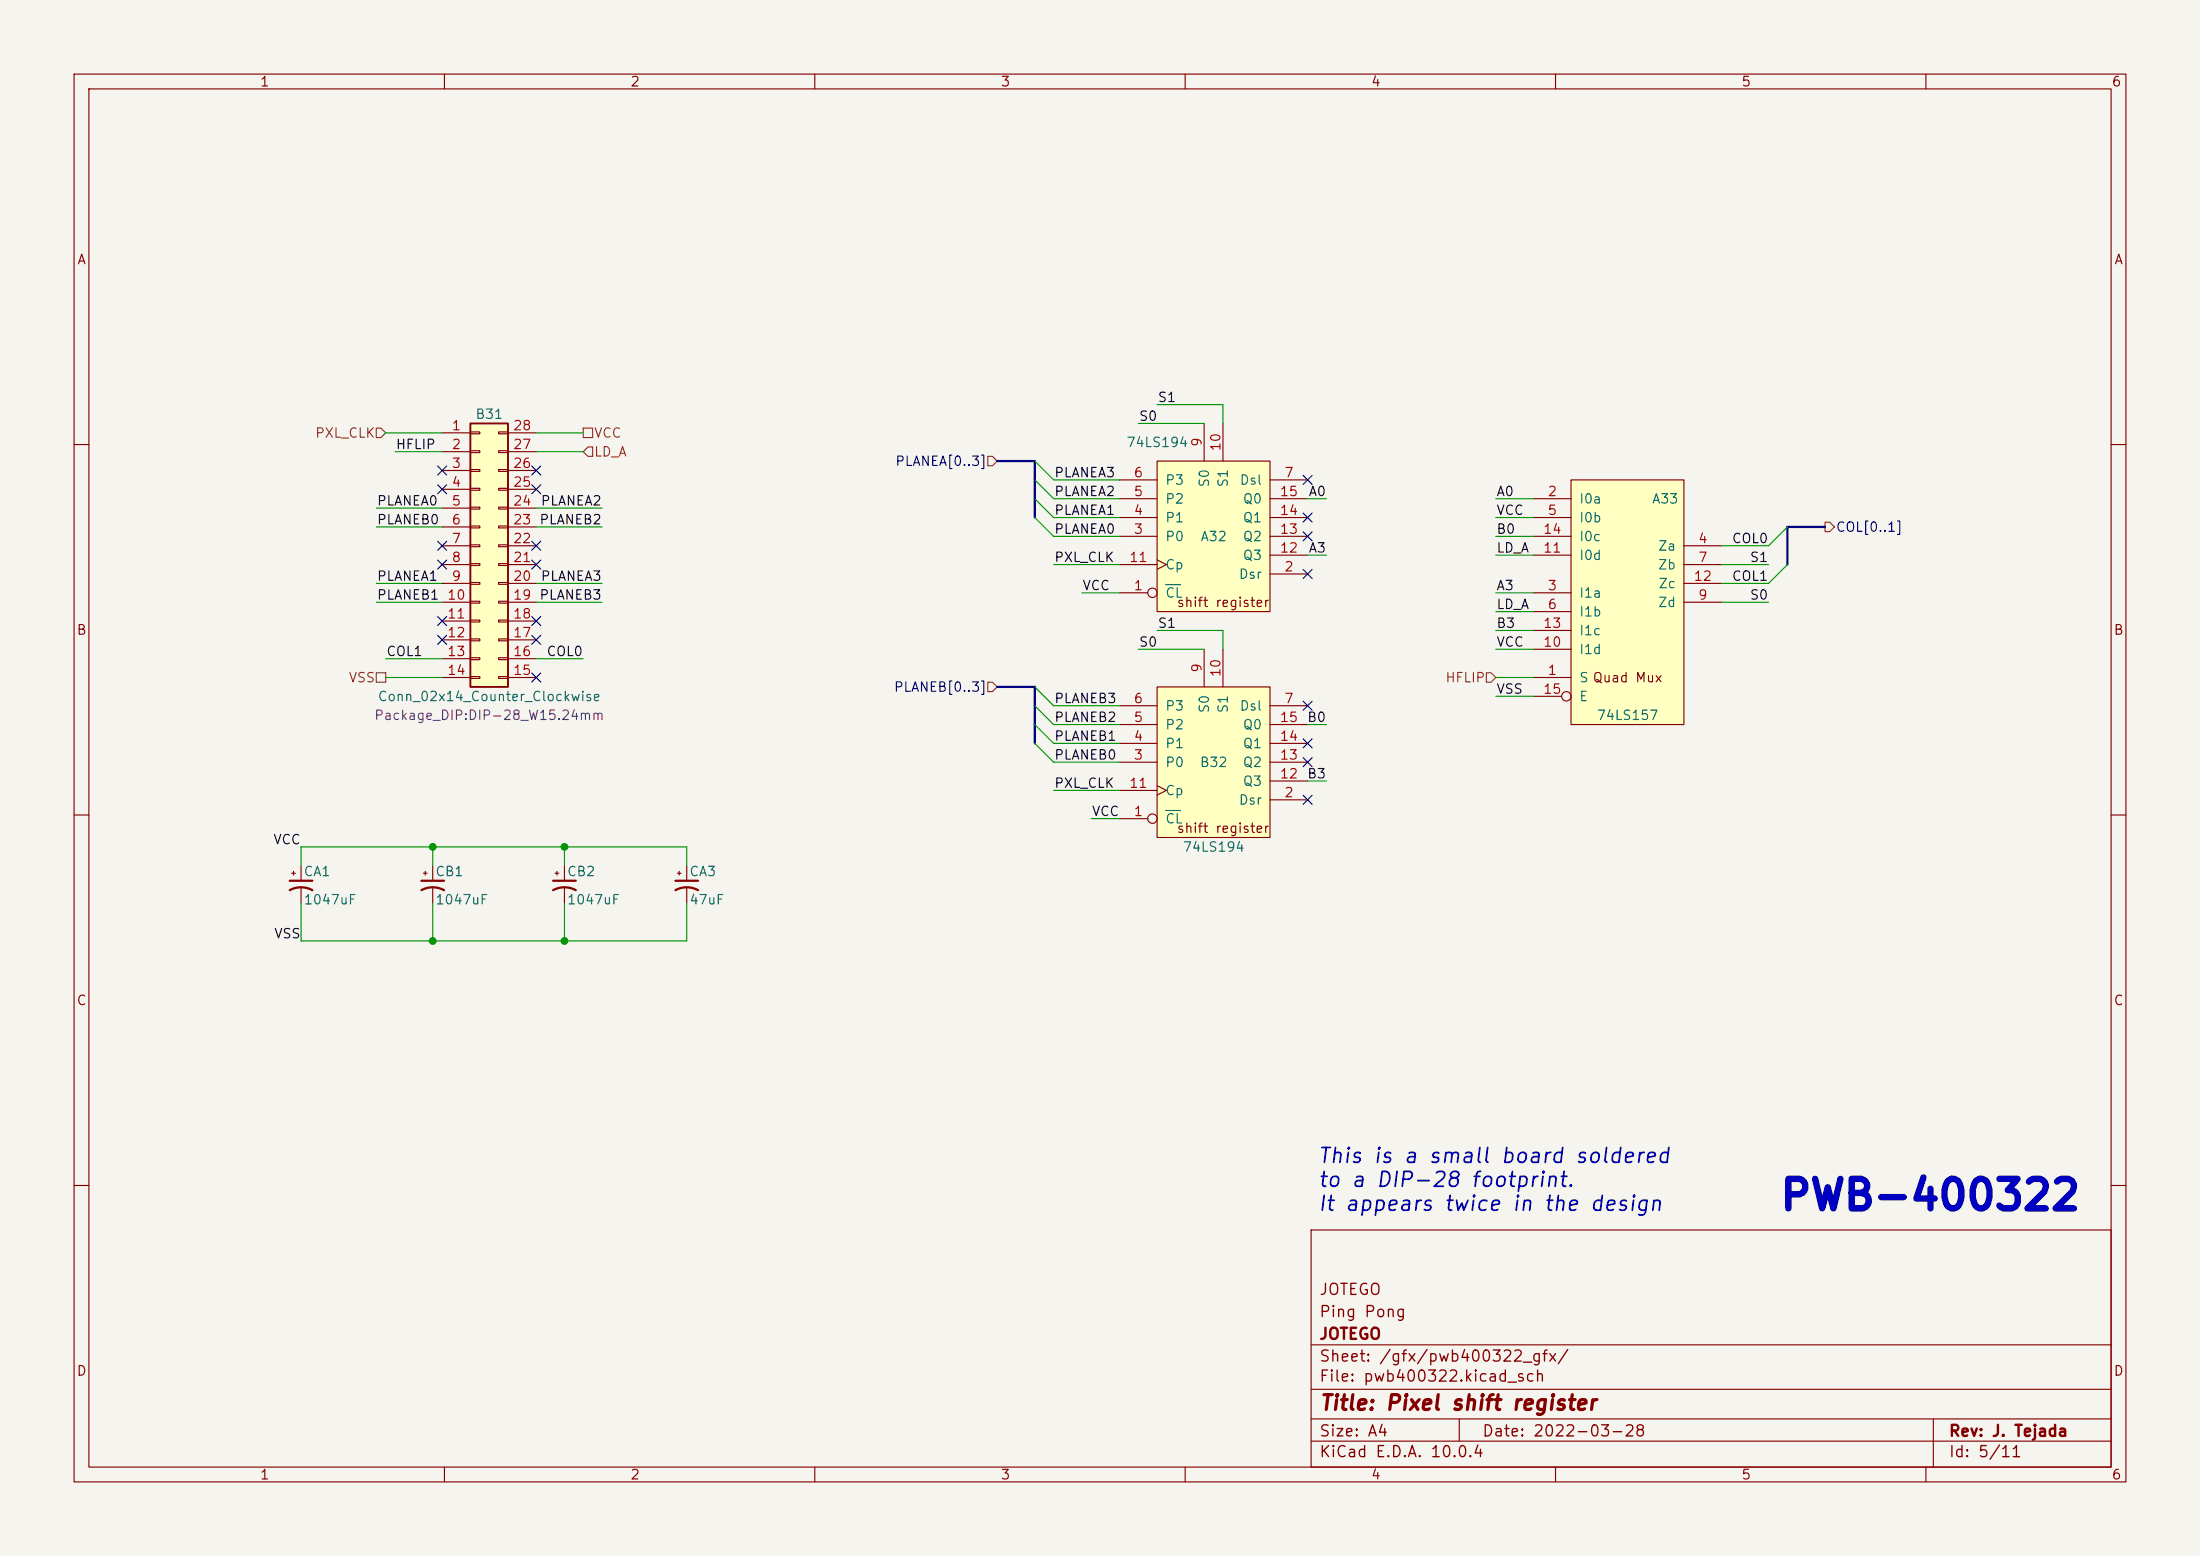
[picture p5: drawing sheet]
<svg xmlns="http://www.w3.org/2000/svg" width="297mm" height="210mm" viewBox="0 0 297 210" stroke-linecap="round" stroke-linejoin="round" font-family="sans-serif">
<path d="M0 0h297v210h-297z" fill="#f5f4ef" stroke="#f5f4ef" stroke-width=".14"/>
<g fill="none" stroke="#840000" stroke-width=".15">
<path d="M10 10h277v190h-277zM12 12h273v186h-273zM60 10v2M110 10v2M160 10v2M210 10v2M260 10v2M10 60h2M285 60h2M10 110h2M39.4 117.9h.5M39.6 117.6v.5"/>
<path d="M40.6 116.8v2.1M40.6 119.9v2M57.1 117.9h.6M57.4 117.6v.5M58.4 116.8v2.1M58.4 119.9v2M91.4 117.9h.5M91.7 117.6v.5M92.7 116.8v2.1M92.7 119.9v2M285 110h2M10 160h2"/>
<path d="M177 166h108v32h-108zM285 160h2M60 198v2M110 198v2M160 198v2M177 194.5h108M177 191.5h108M177 187.5h108M177 181.5h108M197 191.5v3M210 198v2M260 198v2"/>
<path d="M261 191.5v6.5"/>
</g>
<path d="M39.1 118.9h3.1M56.9 118.9h3M91.2 118.9h3M39.1 120.1a3.2 3.2 0 0 1 3.1 0M56.9 120.1a3.2 3.2 0 0 1 3 0M91.2 120.1a3.2 3.2 0 0 1 3 0" fill="none" stroke="#840000" stroke-width=".3"/>
<path d="M63.5 57.2h5.1v35.5h-5.1z" fill="#ffffc2"/>
<path d="M63.5 57.2h5.1v35.5h-5.1z" fill="none" stroke="#840000" stroke-width=".25"/>
<g fill="none" stroke="#840000" stroke-width=".15">
<path d="M59.7 58.4h3.8M63.5 58.3h1.3v.2h-1.3zM67.3 58.3h1.3v.2h-1.3zM68.6 58.4h3.8M59.7 61h3.8M59.7 63.5h3.8M59.7 66h3.8M59.7 68.6h3.8M59.7 71.1h3.8M59.7 73.7h3.8M59.7 76.2h3.8M59.7 78.7h3.8"/>
<path d="M63.5 60.8h1.3v.3h-1.3zM63.5 63.4h1.3v.2h-1.3zM63.5 65.9h1.3v.3h-1.3zM63.5 68.5h1.3v.2h-1.3zM63.5 71h1.3v.2h-1.3zM63.5 73.5h1.3v.3h-1.3zM63.5 76.1h1.3v.2h-1.3zM63.5 78.6h1.3v.3h-1.3zM67.3 60.8h1.3v.3h-1.3zM67.3 63.4h1.3v.2h-1.3zM67.3 65.9h1.3v.3h-1.3zM67.3 68.5h1.3v.2h-1.3z"/>
<path d="M67.3 71h1.3v.2h-1.3zM67.3 73.5h1.3v.3h-1.3zM67.3 76.1h1.3v.2h-1.3zM67.3 78.6h1.3v.3h-1.3zM68.6 61h3.8M68.6 63.5h3.8M68.6 66h3.8M68.6 68.6h3.8M68.6 71.1h3.8M68.6 73.7h3.8M68.6 76.2h3.8M68.6 78.7h3.8"/>
<path d="M59.7 81.3h3.8M59.7 83.8h3.8M59.7 86.4h3.8M59.7 88.9h3.8M59.7 91.4h3.8M63.5 81.2h1.3v.2h-1.3zM63.5 83.7h1.3v.2h-1.3zM63.5 86.2h1.3v.3h-1.3zM63.5 88.8h1.3v.2h-1.3zM63.5 91.3h1.3v.3h-1.3zM67.3 81.2h1.3v.2h-1.3zM67.3 83.7h1.3v.2h-1.3z"/>
<path d="M67.3 86.2h1.3v.3h-1.3zM67.3 88.8h1.3v.2h-1.3zM67.3 91.3h1.3v.3h-1.3zM68.6 81.3h3.8M68.6 83.8h3.8M68.6 86.4h3.8M68.6 88.9h3.8M68.6 91.4h3.8M74.9 117.9h.5M75.2 117.6v.5M76.2 116.8v2.1M76.2 119.9v2"/>
</g>
<path d="M74.7 118.9h3M74.7 120.1a3.2 3.2 0 0 1 3 0" fill="none" stroke="#840000" stroke-width=".3"/>
<path d="M156.2 92.7h15.2v20.3h-15.2z" fill="#ffffc2"/>
<g fill="none" stroke="#840000" stroke-width=".15">
<path d="M151.1 97.8h5.1M151.1 95.3h5.1M156.2 92.7h15.2v20.3h-15.2zM162.6 87.6v5.1M165.1 87.6v5.1M171.4 97.8h5.1M171.4 95.3h5.1M151.1 110.5h3.8M151.1 102.9h5.1M151.1 100.3h5.1M151.1 106.7h5.1M156.2 106l1.3 .7-1.3 .6"/>
<path d="M171.4 108h5.1M171.4 102.9h5.1M171.4 100.3h5.1M171.4 105.4h5.1"/>
<circle cx="155.6" cy="110.5" r=".63"/>
</g>
<path d="M157.4 109.4h2" fill="none" stroke="#006464" stroke-width=".15"/>
<path d="M212.1 64.8h15.2v33h-15.2z" fill="#ffffc2"/>
<g fill="none" stroke="#840000" stroke-width=".15">
<path d="M207 67.3h5.1M207 69.9h5.1M207 74.9h5.1M207 72.4h5.1M212.1 64.8h15.2v33h-15.2zM227.3 73.7h5.1M227.3 76.2h5.1M227.3 78.7h5.1M207 91.4h5.1M207 80h5.1M207 82.6h5.1M207 87.6h5.1"/>
<path d="M207 85.1h5.1M207 94h3.8M227.3 81.3h5.1"/>
<circle cx="211.5" cy="94" r=".63"/>
</g>
<path d="M156.2 62.2h15.2v20.4h-15.2z" fill="#ffffc2"/>
<g fill="none" stroke="#840000" stroke-width=".15">
<path d="M162.6 57.2v5M165.1 57.2v5M151.1 72.4h5.1M151.1 69.9h5.1M151.1 67.3h5.1M151.1 64.8h5.1M151.1 76.2h5.1M156.2 62.2h15.2v20.4h-15.2zM156.2 75.6l1.3 .6-1.3 .6M171.4 77.5h5.1M171.4 72.4h5.1M171.4 69.9h5.1"/>
<path d="M171.4 67.3h5.1M171.4 64.8h5.1M171.4 74.9h5.1M151.1 80h3.8"/>
<circle cx="155.6" cy="80" r=".63"/>
</g>
<path d="M157.4 78.9h2" fill="none" stroke="#006464" stroke-width=".15"/>
<path d="M50.8 57.8h.6l.7 .6-.7 .7h-.6zM78.7 57.8h1.3v1.3h-1.3zM79.4 60.3h.6v1.3h-.6l-.7-.6zM133.3 61.6h.7l.6 .6-.6 .7h-.7zM246.4 70.5h.6l.6 .6-.6 .7h-.6zM50.8 90.8h1.3v1.3h-1.3zM133.3 92.1h.7l.6 .6-.6 .6h-.7zM200.7 90.8h.6l.6 .6-.6 .7h-.6z" fill="none" stroke="#725600" stroke-width=".15"/>
<path d="M134.6 62.2h5.1v7.7M246.4 71.1h-5.1v5.1M134.6 92.7h5.1v7.6" fill="none" stroke="#000084" stroke-width=".3"/>
<g fill="none" stroke="#009600" stroke-width=".15">
<path d="M52.1 58.4h7.6M72.4 58.4h6.3M153.7 57.2h8.9M156.2 54.6h8.9v2.6M50.8 78.7h8.9M50.8 71.1h8.9M50.8 68.6h8.9M53.3 61h6.4M72.4 78.7h8.9M72.4 61h6.3M72.4 71.1h8.9M72.4 68.6h8.9"/>
<path d="M139.7 64.8l2.5 2.5h8.9M139.7 69.9l2.5 2.5h8.9M139.7 67.3l2.5 2.6h8.9M139.7 62.2l2.5 2.6h8.9M142.2 76.2h8.9M176.5 67.3h2.6M176.5 74.9h2.6M201.9 67.3h5.1M201.9 72.4h5.1M201.9 74.9h5.1M201.9 69.9h5.1M232.4 76.2h6.4"/>
<path d="M241.3 76.2l-2.5 2.5h-6.4M241.3 71.1l-2.5 2.6h-6.4M50.8 81.3h8.9M52.1 88.9h7.6M52.1 91.4h7.6M72.4 81.3h8.9M72.4 88.9h6.3M139.7 92.7l2.5 2.6h8.9M139.7 95.3l2.5 2.5h8.9M139.7 97.8l2.5 2.5h8.9M146 80h5.1M153.7 87.6h8.9"/>
<path d="M156.2 85.1h8.9v2.5M176.5 97.8h2.6M201.9 85.1h5.1M201.9 80h5.1M201.9 87.6h5.1M201.9 91.4h5.1M201.9 94h5.1M201.9 82.6h5.1M232.4 81.3h6.4M40.6 116.8v-2.5h52.1v2.5M58.4 114.3v2.5M76.2 114.3v2.5"/>
<path d="M139.7 100.3l2.5 2.6h8.9M142.2 106.7h8.9M147.3 110.5h3.8M176.5 105.4h2.6M40.6 121.9v5.1h52.1v-5.1M58.4 121.9v5.1M76.2 121.9v5.1"/>
</g>
<g fill="none" stroke="#000084" stroke-width=".15">
<path d="M59.1 73.1l1.2 1.2M59.1 62.9l1.2 1.2M59.1 65.4l1.2 1.2M59.1 75.6l1.2 1.2M60.3 73.1l-1.2 1.2M60.3 75.6l-1.2 1.2M60.3 62.9l-1.2 1.2M60.3 65.4l-1.2 1.2M71.8 65.4l1.2 1.2M71.8 62.9l1.2 1.2M71.8 73.1l1.2 1.2M71.8 75.6l1.2 1.2"/>
<path d="M73 65.4l-1.2 1.2M73 62.9l-1.2 1.2M73 73.1l-1.2 1.2M73 75.6l-1.2 1.2M175.9 71.8l1.2 1.2M175.9 64.2l1.2 1.2M175.9 69.2l1.2 1.3M175.9 76.9l1.2 1.2M177.1 71.8l-1.2 1.2M177.1 64.2l-1.2 1.2M177.1 69.2l-1.2 1.3M177.1 76.9l-1.2 1.2"/>
<path d="M59.1 85.8l1.2 1.2M59.1 83.2l1.2 1.2M60.3 85.8l-1.2 1.2M60.3 83.2l-1.2 1.2M71.8 85.8l1.2 1.2M71.8 90.8l1.2 1.2M71.8 83.2l1.2 1.2M73 85.8l-1.2 1.2M73 90.8l-1.2 1.2M73 83.2l-1.2 1.2M175.9 99.7l1.2 1.2M175.9 94.6l1.2 1.3"/>
<path d="M177.1 99.7l-1.2 1.2M177.1 94.6l-1.2 1.3M175.9 107.3l1.2 1.3M175.9 102.3l1.2 1.2M177.1 107.3l-1.2 1.3M177.1 102.3l-1.2 1.2"/>
</g>
<g fill="#009600" stroke="#009600" stroke-width=".14">
<circle cx="76.2" cy="114.3" r=".46"/>
<circle cx="76.2" cy="127" r=".46"/>
<circle cx="58.4" cy="114.3" r=".46"/>
<circle cx="58.4" cy="127" r=".46"/>
</g>
<text font-size="4" fill="#0000c2" x="240.1" y="164.3">PWB-400322</text>
<g font-size="2" fill="#0000c2">
<text x="177.8" y="157.5">This is a small board soldered</text>
<text x="177.8" y="160.7">to a DIP-28 footprint.</text>
<text x="177.8" y="163.9">It appears twice in the design</text>
</g>
<text font-size="2" fill="#840000" x="178" y="190.8">Title: Pixel shift register</text>
<g font-size="1.5" fill="#840000">
<text x="178" y="178.2">Ping Pong</text>
<text x="178" y="175.2">JOTEGO</text>
<text x="178" y="184.2">Sheet: /gfx/pwb400322_gfx/</text>
<text x="178" y="181.2">JOTEGO</text>
<text x="178" y="186.9">File: pwb400322.kicad_sch</text>
<text x="178" y="197.1">KiCad E.D.A. 10.0.4</text>
<text x="178" y="194.3">Size: A4</text>
<text x="200" y="194.3">Date: 2022-03-28</text>
<text x="263" y="194.3">Rev: J. Tejada</text>
<text x="263" y="197.1">Id: 5/11</text>
</g>
<g font-size="1.3" fill="#840000">
<text x="35" y="12">1</text>
<text x="85" y="12">2</text>
<text x="135" y="12">3</text>
<text x="185" y="12">4</text>
<text x="235" y="12">5</text>
<text x="285" y="12">6</text>
<text x="10.3" y="36">A</text>
<text x="285.3" y="36">A</text>
<text x="158.8" y="82.3">shift register</text>
<text x="10.3" y="86">B</text>
<text x="285.3" y="86">B</text>
<text x="158.8" y="112.7">shift register</text>
<text x="10.3" y="136">C</text>
<text x="285.3" y="136">C</text>
<text x="10.3" y="186">D</text>
<text x="285.3" y="186">D</text>
<text x="35" y="200">1</text>
<text x="85" y="200">2</text>
<text x="135" y="200">3</text>
<text x="185" y="200">4</text>
<text x="235" y="200">5</text>
<text x="285" y="200">6</text>
</g>
<g font-size="1.3" fill="#725600">
<text x="42.5" y="59.4">PXL_CLK</text>
<text x="80.1" y="59.4">VCC</text>
<text x="80.1" y="61.9">LD_A</text>
<text x="47" y="92.4">VSS</text>
<text x="195" y="92.4">HFLIP</text>
</g>
<g font-size="1.3" fill="#a90000">
<text x="60.9" y="58.4">1</text>
<text x="69.2" y="58.4">28</text>
<text x="60.9" y="60.9">2</text>
<text x="60.9" y="63.5">3</text>
<text x="69.2" y="63.5">26</text>
<text x="69.2" y="60.9">27</text>
<text x="153" y="64.7">6</text>
<text x="162.5" y="60.4" transform="rotate(-90 162.5 60.4)">9</text>
<text x="165.1" y="61" transform="rotate(-90 165.1 61)">10</text>
<text x="173.3" y="64.7">7</text>
<text x="60.9" y="66">4</text>
<text x="60.9" y="68.6">5</text>
<text x="60.9" y="71.1">6</text>
<text x="69.2" y="71.1">23</text>
<text x="69.2" y="68.6">24</text>
<text x="69.2" y="66">25</text>
<text x="153" y="69.8">4</text>
<text x="153" y="67.3">5</text>
<text x="172.7" y="69.8">14</text>
<text x="172.7" y="67.3">15</text>
<text x="208.8" y="67.3">2</text>
<text x="208.8" y="69.8">5</text>
<text x="60.9" y="73.6">7</text>
<text x="60.9" y="76.2">8</text>
<text x="69.2" y="76.2">21</text>
<text x="69.2" y="73.6">22</text>
<text x="152.4" y="76.2">11</text>
<text x="153" y="72.4">3</text>
<text x="172.7" y="74.9">12</text>
<text x="172.7" y="72.4">13</text>
<text x="173.3" y="77.4">2</text>
<text x="208.2" y="74.9">11</text>
<text x="208.2" y="72.4">14</text>
<text x="229.2" y="73.6">4</text>
<text x="229.2" y="76.2">7</text>
<text x="60.3" y="81.3">10</text>
<text x="60.3" y="83.8">11</text>
<text x="60.9" y="78.7">9</text>
<text x="69.2" y="83.8">18</text>
<text x="69.2" y="81.3">19</text>
<text x="69.2" y="78.7">20</text>
<text x="153" y="80">1</text>
<text x="208.8" y="80">3</text>
<text x="208.8" y="82.5">6</text>
<text x="228.6" y="78.7">12</text>
<text x="229.2" y="81.3">9</text>
<text x="60.3" y="86.3">12</text>
<text x="60.3" y="88.9">13</text>
<text x="69.2" y="88.9">16</text>
<text x="69.2" y="86.3">17</text>
<text x="208.2" y="87.6">10</text>
<text x="208.2" y="85.1">13</text>
<text x="60.3" y="91.4">14</text>
<text x="69.2" y="91.4">15</text>
<text x="153" y="95.2">6</text>
<text x="162.5" y="90.9" transform="rotate(-90 162.5 90.9)">9</text>
<text x="165.1" y="91.5" transform="rotate(-90 165.1 91.5)">10</text>
<text x="173.3" y="95.2">7</text>
<text x="208.2" y="94">15</text>
<text x="208.8" y="91.4">1</text>
<text x="153" y="100.3">4</text>
<text x="153" y="97.8">5</text>
<text x="172.7" y="100.3">14</text>
<text x="172.7" y="97.8">15</text>
<text x="152.4" y="106.7">11</text>
<text x="153" y="102.8">3</text>
<text x="172.7" y="105.4">12</text>
<text x="172.7" y="102.8">13</text>
<text x="173.3" y="107.9">2</text>
<text x="153" y="110.5">1</text>
</g>
<g font-size="1.3" fill="#006464">
<text x="64.1" y="56.9">B31</text>
<text x="152" y="60.7">74LS194</text>
<text x="157.2" y="65.7">P3</text>
<text x="163.5" y="65.9" transform="rotate(-90 163.5 65.9)">S0</text>
<text x="166.1" y="65.9" transform="rotate(-90 166.1 65.9)">S1</text>
<text x="167.3" y="65.7">Dsl</text>
<text x="157.2" y="70.8">P1</text>
<text x="157.2" y="68.3">P2</text>
<text x="167.7" y="70.8">Q1</text>
<text x="167.7" y="68.3">Q0</text>
<text x="213.1" y="68.3">I0a</text>
<text x="213.1" y="70.8">I0b</text>
<text x="222.9" y="68.3">A33</text>
<text x="157.2" y="73.4">P0</text>
<text x="157.2" y="77.2">Cp</text>
<text x="162" y="73.4">A32</text>
<text x="167.7" y="75.9">Q3</text>
<text x="167.7" y="73.4">Q2</text>
<text x="213.1" y="75.9">I0d</text>
<text x="213.1" y="73.4">I0c</text>
<text x="223.8" y="74.6">Za</text>
<text x="223.8" y="77.2">Zb</text>
<text x="157.2" y="81">CL</text>
<text x="167.1" y="78.4">Dsr</text>
<text x="213.1" y="81">I1a</text>
<text x="213.1" y="83.5">I1b</text>
<text x="223.8" y="82.3">Zd</text>
<text x="223.8" y="79.7">Zc</text>
<text x="213.1" y="88.6">I1d</text>
<text x="213.1" y="86.1">I1c</text>
<text x="50.9" y="95">Conn_02x14_Counter_Clockwise</text>
<text x="213.1" y="92.4">S Quad Mux</text>
<text x="213.1" y="95">E</text>
<text x="157.2" y="101.3">P1</text>
<text x="157.2" y="98.8">P2</text>
<text x="157.2" y="96.2">P3</text>
<text x="163.5" y="96.3" transform="rotate(-90 163.5 96.3)">S0</text>
<text x="166.1" y="96.3" transform="rotate(-90 166.1 96.3)">S1</text>
<text x="167.3" y="96.2">Dsl</text>
<text x="167.7" y="101.3">Q1</text>
<text x="167.7" y="98.8">Q0</text>
<text x="215.5" y="97.5">74LS157</text>
<text x="157.2" y="103.8">P0</text>
<text x="157.2" y="107.7">Cp</text>
<text x="161.9" y="103.8">B32</text>
<text x="167.7" y="106.4">Q3</text>
<text x="167.7" y="103.8">Q2</text>
<text x="157.2" y="111.5">CL</text>
<text x="167.1" y="108.9">Dsr</text>
<text x="40.9" y="118.6">CA1</text>
<text x="58.7" y="118.6">CB1</text>
<text x="76.5" y="118.6">CB2</text>
<text x="93" y="118.6">CA3</text>
<text x="159.6" y="115.3">74LS194</text>
<text x="40.9" y="122.4">1047uF</text>
<text x="58.7" y="122.4">1047uF</text>
<text x="76.5" y="122.4">1047uF</text>
<text x="93" y="122.4">47uF</text>
</g>
<g font-size="1.3" fill="#0f0f0f">
<text x="153.7" y="57.1">S0</text>
<text x="156.2" y="54.6">S1</text>
<text x="53.3" y="60.9">HFLIP</text>
<text x="142.2" y="64.7">PLANEA3</text>
<text x="50.8" y="68.5">PLANEA0</text>
<text x="50.8" y="71.1">PLANEB0</text>
<text x="72.7" y="71.1">PLANEB2</text>
<text x="72.9" y="68.5">PLANEA2</text>
<text x="142.2" y="67.3">PLANEA2</text>
<text x="142.2" y="69.8">PLANEA1</text>
<text x="176.6" y="67.3">A0</text>
<text x="201.9" y="67.3">A0</text>
<text x="201.9" y="69.8">VCC</text>
<text x="142.2" y="72.4">PLANEA0</text>
<text x="142.2" y="76.2">PXL_CLK</text>
<text x="176.6" y="74.9">A3</text>
<text x="201.9" y="72.4">B0</text>
<text x="201.9" y="74.9">LD_A</text>
<text x="233.7" y="73.6">COL0</text>
<text x="236.1" y="76.2">S1</text>
<text x="50.8" y="81.2">PLANEB1</text>
<text x="50.8" y="78.7">PLANEA1</text>
<text x="72.7" y="81.2">PLANEB3</text>
<text x="72.9" y="78.7">PLANEA3</text>
<text x="146" y="80">VCC</text>
<text x="201.9" y="82.5">LD_A</text>
<text x="201.9" y="80">A3</text>
<text x="233.7" y="78.7">COL1</text>
<text x="236.1" y="81.2">S0</text>
<text x="52.1" y="88.9">COL1</text>
<text x="73.7" y="88.9">COL0</text>
<text x="153.7" y="87.6">S0</text>
<text x="156.2" y="85.1">S1</text>
<text x="201.9" y="87.6">VCC</text>
<text x="201.9" y="85.1">B3</text>
<text x="142.2" y="95.2">PLANEB3</text>
<text x="201.9" y="93.9">VSS</text>
<text x="142.2" y="100.3">PLANEB1</text>
<text x="142.2" y="97.8">PLANEB2</text>
<text x="176.4" y="97.8">B0</text>
<text x="142.2" y="106.6">PXL_CLK</text>
<text x="142.2" y="102.8">PLANEB0</text>
<text x="176.4" y="105.4">B3</text>
<text x="147.3" y="110.5">VCC</text>
<text x="36.8" y="114.3">VCC</text>
<text x="36.9" y="127">VSS</text>
</g>
<g font-size="1.3" fill="#000084">
<text x="120.8" y="63.2">PLANEA[0..3]</text>
<text x="247.8" y="72.1">COL[0..1]</text>
<text x="120.6" y="93.7">PLANEB[0..3]</text>
</g>
<text font-size="1.3" fill="#840084" x="50.4" y="97.5">Package_DIP:DIP-28_W15.24mm</text>
</svg>
